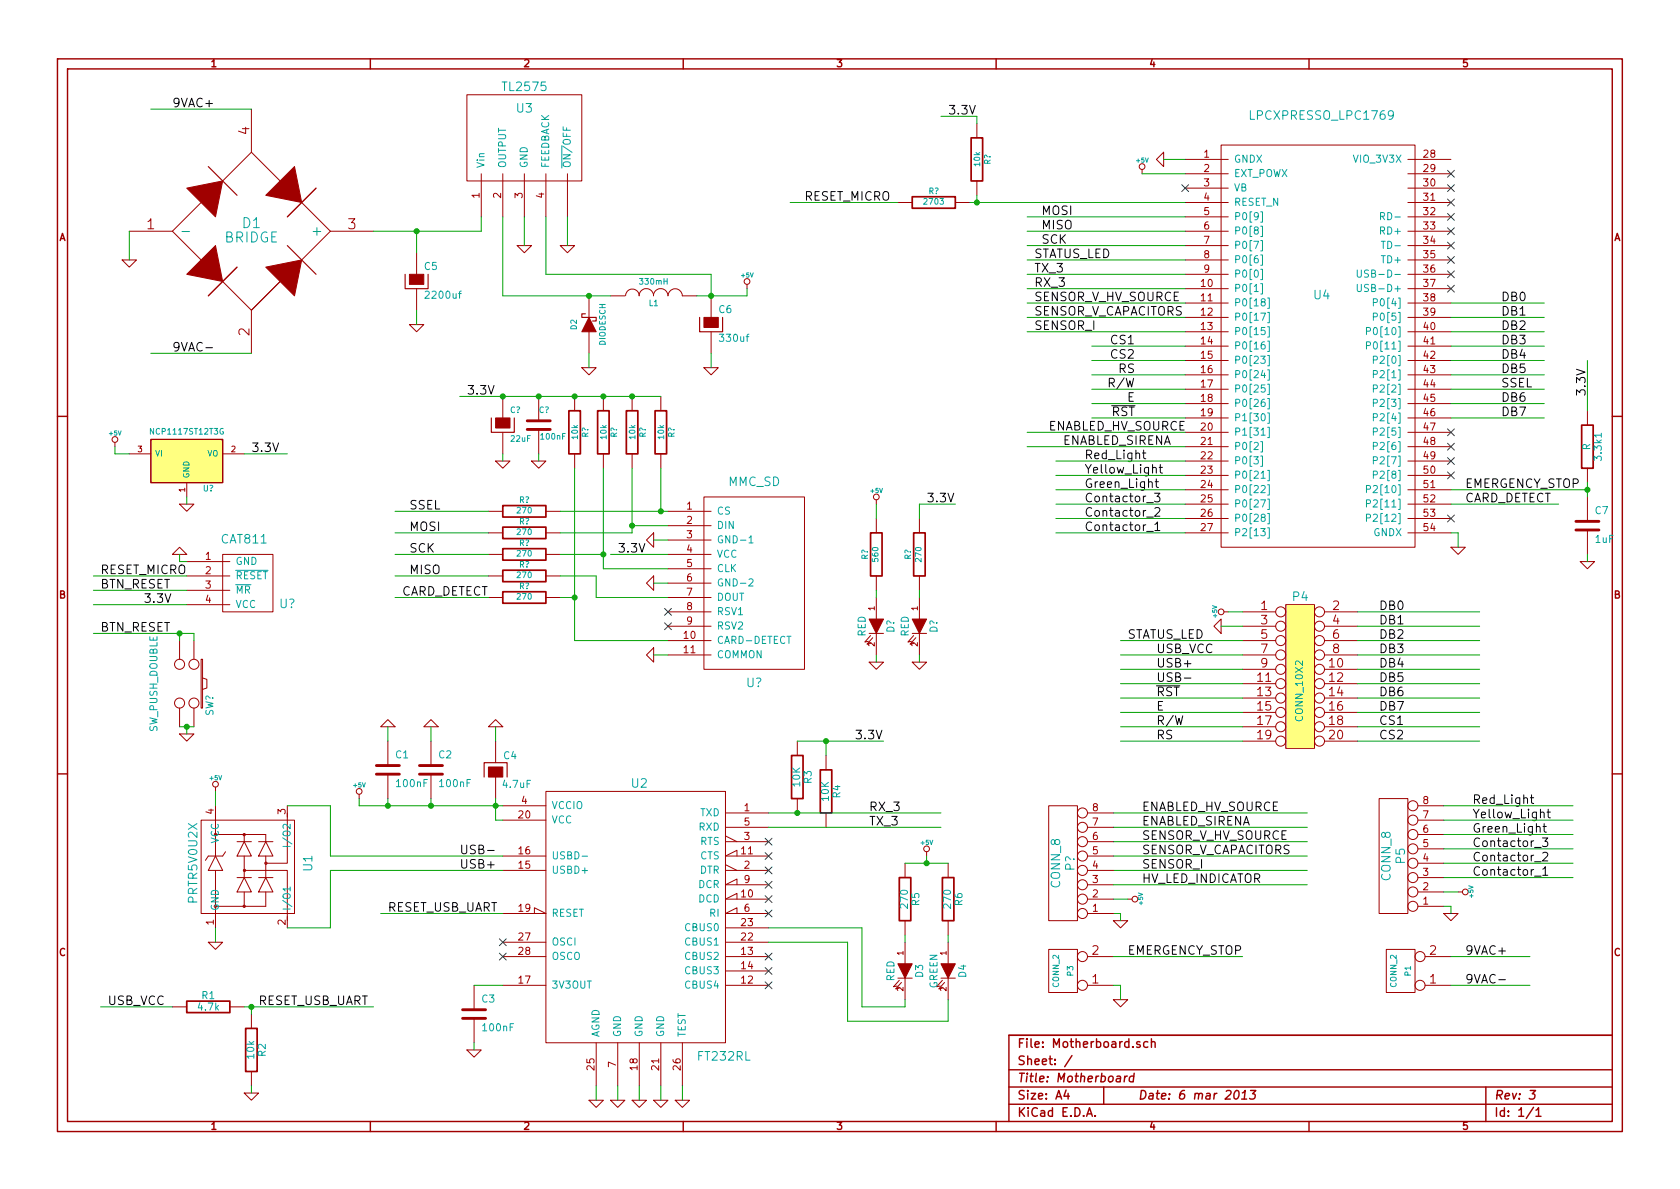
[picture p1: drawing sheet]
<svg xmlns="http://www.w3.org/2000/svg" width="297mm" height="210mm" viewBox="0 0 297 210" stroke-linecap="round" stroke-linejoin="round" font-family="sans-serif">
<g fill="none" stroke="#a00000" stroke-width=".25">
<path d="M10.2 10.4h276.6v189.7h-276.6zM11.9 12.2h273.2v186.1h-273.2zM65.5 10.4v1.8M120.8 10.4v1.8M176.1 10.4v1.8M231.4 10.4v1.8M10.2 73.6h1.7M26.7 77.7h12.7v7.6h-12.7zM285.1 73.6h1.7M10.2 136.8h1.7M285.1 136.8h1.7M65.5 198.3v1.8"/>
<path d="M120.8 198.3v1.8M176.1 198.3v1.8M178.4 189.2h106.7M178.4 195.3h106.7M178.4 192.2h106.7M188.5 192.8l-.4 1h1M188.8 193.3v1.1M189.5 186.7l-1.3 1.9M192.1 197.4l.5-1.5 .5 1.5M192.3 197h.7M193.6 197.3v.1M195.1 192.2v3.1"/>
<path d="M197.5 190.4h.6l-.1 .9M198.1 190.7a.69 .69 0 0 0-.7 .3v.2l.1 .1 .5-.1M198.9 190.3l-.1 1M199.3 190.3l-.3 .1-.2 .2M200.5 190.4l-.2-.1a.52 .52 0 0 0-.6 .3v.6l.2 .1 .5-.1M200.5 189.8l-.1 1.5M201.5 184.3l-.3-.1-.2 .2v.2l.5 .2v.3h-.5M202.9 184.3a.48 .48 0 0 0-.6 0v.8l.2 .1 .4-.1M203.6 184.3h.1a.36 .36 0 0 1 .5 .1v.8M203.6 183.7v1.5M218.4 193l.4-.2a.88 .88 0 0 1-.3 1.6l-.3-.3a1.19 1.19 0 0 1 .2-1.1zM219.5 194.4h.9"/>
<path d="M219.7 193.3l.5-.5-.2 1.6M221.1 192.8h.9l-.5 .6 .3 .1 .1 .2v.4l-.3 .3-.7-.2M231.4 198.3v1.8M262.7 192.2v6.1M270.6 192.8h.9l-.6 .6 .4 .1 .1 .2-.1 .4-.3 .3-.6-.2M271.1 195.8l-1.3 2M271.6 196.3l.4-.4v1.5M271.6 197.4h.9M285.1 183.1h-106.7v15.2"/>
</g>
<g fill="none" stroke="#a00000" stroke-width=".18">
<path d="M44.4 19.3v7.6M82.5 16.8h20.4v15.2h-20.4zM35.6 35.8l-5.1 5.1M44.4 26.9l-5 5.1M44.4 26.9l5.1 5.1M53.3 35.8l5.1 5.1M55.9 33.3l-5.1 5M85.1 30.7v7.6M88.9 30.7v7.6M92.7 30.7v7.6M96.5 30.7v7.6M100.3 30.7v7.6"/>
<path d="M158.7 35.8h2.6M168.9 35.8h2.5M172.7 21.8v2.6M172.7 32v2.5M201.9 30v.7M204.5 28.2l1.2-1.3v2.6zM209.5 28.2h7.7M209.5 30.7h7.7M209.5 33.3h7.7M209.5 35.8h7.7M209.5 38.3h7.7M215.9 25.6h34.3v71.2h-34.3z"/>
<path d="M248.9 28.2h7.6M248.9 30.7h7.6M248.9 33.3h7.6M248.9 35.8h7.6M248.9 38.3h7.6M21.6 46h2.5l-1.2 1.2zM22.9 40.9h7.6M30.5 40.9l5.1 5.1M39.4 49.8l5 5.1M41.9 47.2l-5.1 5.1M44.4 54.9v7.6M49.5 49.8l-5.1 5.1"/>
<path d="M58.4 40.9h7.6M58.4 40.9l-5.1 5.1M72.4 57.4h2.5l-1.2 1.3zM73.7 44.7v3.8M73.7 51v3.9M91.4 43.4h2.6l-1.3 1.3zM99.1 43.4h2.5l-1.3 1.3zM104.1 52.3v3.8M104.1 58.7v3.8M107.9 52.3h2.6M110.6 52.3a1.19 1.19 0 0 1 1.2-1.2 1.19 1.19 0 0 1 1.2 1.2M113 52.3a1.27 1.27 0 0 1 1.3-1.3 1.27 1.27 0 0 1 1.2 1.3"/>
<path d="M115.5 52.3a1.27 1.27 0 0 1 1.3-1.3 1.27 1.27 0 0 1 1.3 1.3M118.1 52.3a1.24 1.24 0 0 1 1.3-1.2 1.24 1.24 0 0 1 1.2 1.2M120.6 52.3h2.6M125.7 52.3v3.8M125.7 58.7v3.8M132.1 50.3v.7M209.5 40.9h7.7M209.5 43.4h7.7M209.5 46h7.7M209.5 48.5h7.7M209.5 51h7.7M209.5 58.7h7.7"/>
<path d="M209.5 53.6h7.7M209.5 56.1h7.7M248.9 40.9h7.6M248.9 43.4h7.6M248.9 46h7.6M248.9 48.5h7.6M248.9 51h7.6M248.9 58.7h7.6M248.9 53.6h7.6M248.9 56.1h7.6M20.3 78.2v.8M88.9 70.1v3.8"/>
<path d="M88.9 76.4v3.9M95.2 70.1v4.3M95.2 75.9v4.4M101.6 70.1v2.5M102.9 65h2.5l-1.3 1.3zM106.7 70.1v2.5M111.8 70.1v2.5M116.8 70.1v2.5M124.5 65h2.5l-1.3 1.3zM209.5 76.4h7.7M209.5 79h7.7M209.5 61.2h7.7"/>
<path d="M209.5 63.7h7.7M209.5 66.3h7.7M209.5 68.8h7.7M209.5 71.4h7.7M209.5 73.9h7.7M248.9 76.4h7.6M248.9 79h7.6M248.9 61.2h7.6M248.9 63.7h7.6M248.9 66.3h7.6M248.9 68.8h7.6M248.9 71.4h7.6"/>
<path d="M248.9 73.9h7.6M280.7 72.6v2.6M22.9 80.3h3.8M30.5 98l1.2-1.2 1.3 1.2zM31.7 89.1h2.6l-1.3 1.3zM33 85.3v2.6M33 99.3h7.6M39.4 98h8.9v10.2h-8.9zM39.4 80.3h3.8M86.4 94.2h2.5M86.4 90.4h2.5M86.4 98h2.5"/>
<path d="M87.6 81.5h2.6l-1.3 1.3zM94 81.5h2.5l-1.3 1.3zM96.5 94.2h2.6M96.5 90.4h2.6M96.5 98h2.6M101.6 80.3v2.5M106.7 80.3v2.5M111.8 80.3v2.5M114.3 95.5l1.3-1.3v2.6zM116.8 80.3v2.5M118.1 90.4h7.6M118.1 98h7.6"/>
<path d="M118.1 93h7.6M118.1 95.5h7.6M124.5 87.9h17.7v30.5h-17.7zM154.9 88.4v.7M154.9 91.7v2.5M162.6 91.7v2.5M209.5 84.1h7.7M209.5 86.6h7.7M209.5 81.5h7.7M209.5 89.1h7.7M209.5 91.7h7.7M209.5 94.2h7.7"/>
<path d="M248.9 84.1h7.6M248.9 86.6h7.6M248.9 81.5h7.6M248.9 89.1h7.6M248.9 91.7h7.6M248.9 94.2h7.6M256.5 96.8h2.6l-1.3 1.2zM279.4 99.3h2.5l-1.2 1.3zM280.7 82.8v2.5M280.7 87.9v4.3M280.7 93.7v4.3M31.7 113.3v3.3"/>
<path d="M33 101.8h7.6M33 104.4h7.6M33 106.9h7.6M34.3 113.3v3.3M35.6 116.6h.2v8.6h-.2zM35.8 119.9l.8 .2v1.6l-.8 .2M86.4 101.8h2.5M86.4 105.7h2.5M96.5 101.8h2.6M96.5 105.7h2.6M114.3 103.1l1.3-1.3v2.6zM114.3 115.8l1.3-1.3v2.6z"/>
<path d="M118.1 108.2h7.6M118.1 110.7h7.6M118.1 113.3h7.6M118.1 115.8h7.6M118.1 105.7h7.6M118.1 100.6h7.6M118.1 103.1h7.6M153.7 117.1h2.5l-1.3 1.3zM153.7 112h2.5M153.9 112.4l-1 1.1 .6-.1M154.3 112.8l-1 1.1 .6-.1M154.9 101.8v2.6"/>
<path d="M154.9 105.7v3.8M154.9 112v3.8M161.3 117.1h2.5l-1.2 1.3zM161.3 112h2.5M161.5 112.4l-1 1.1 .7-.1M161.9 112.8l-1 1.1 .6-.1M162.6 101.8v2.6M162.6 105.7v3.8M162.6 112v3.8M214.6 110.7l1.3-1.2v2.5zM216.4 108.2h.8M219.7 108.2h5.9"/>
<path d="M219.7 110.7h5.9M219.7 113.3h5.9M219.7 115.8h5.9M219.7 118.4h5.9M227.3 106.9h5.1v25.4h-5.1zM234.2 108.2h5.8M234.2 110.7h5.8M234.2 113.3h5.8M234.2 115.8h5.8M234.2 118.4h5.8M31.7 129.8h2.6l-1.3 1.3zM31.7 125.2v3.3"/>
<path d="M34.3 125.2v3.3M38.1 139.2v.7M67.3 128.5l1.3-1.3 1.2 1.3zM68.6 131.1v4.3M68.6 136.9v4.3M74.9 128.5l1.3-1.3 1.3 1.3zM76.2 131.1v4.3M76.2 136.9v4.3M86.4 128.5l1.2-1.3 1.3 1.3zM87.6 131.1v3.8M87.6 137.4v3.8M96.5 139.9h31.8v44.5h-31.8z"/>
<path d="M141 131.1v2.5M146 133.6v2.5M219.7 131.1h5.9M219.7 120.9h5.9M219.7 123.4h5.9M219.7 126h5.9M219.7 128.5h5.9M234.2 131.1h5.8M234.2 120.9h5.8M234.2 123.4h5.8M234.2 126h5.8M234.2 128.5h5.8"/>
<path d="M35.6 145h16.5v16.5h-16.5zM38.1 153.9v6.4h8.9v-2.6M38.1 151.4l1.3 2.5h-2.6zM38.1 143.8v3.8M39.9 150.6l-.5 .8h-2.6l-.5 .7M41.9 148.8h2.5M41.9 155.2h2.5M43.2 153.9h7.6v8.9M43.2 155.2l1.2 2.5h-2.5zM43.2 148.8l1.2 2.6h-2.5zM43.2 147.6v1.2M43.2 151.4v3.8"/>
<path d="M43.2 157.7v2.6M45.7 148.8h2.6M45.7 155.2h2.6M47 148.8v-1.2h-8.9v3.8M47 155.2l1.3 2.5h-2.6zM47 148.8l1.3 2.6h-2.6zM47 151.4v3.8M50.8 143.8v8.8h-3.8M63.5 140.5v.7M88.9 153.9h7.6M88.9 142.5h7.6M88.9 145h7.6"/>
<path d="M88.9 151.4h7.6M128.3 143.8h7.6M128.3 153.9h7.6M128.3 152.9l2 1M128.3 148.8h7.6M128.3 147.8l2 1M128.3 146.3h7.6M130.3 156.5v-1.1l-2 1.1h7.6M130.3 159v-1l-2 1h7.6M130.3 151.4v-1l-2 1h7.6M141 141.2v2.6M146 143.8v2.5"/>
<path d="M160 152.6v2.6M163.8 150.6v.8M167.6 152.6v2.6M185.4 142.5h5.1v20.3h-5.1zM192.3 143.8h4.5M192.3 153.9h4.5M192.3 148.8h4.5M192.3 146.3h4.5M192.3 156.5h4.5M192.3 159h4.5M192.3 151.4h4.5M199.4 159h.8"/>
<path d="M243.8 141.2h5.1v20.3h-5.1zM250.7 142.5h4.6M250.7 145h4.6M250.7 155.2h4.6M250.7 157.7h4.6M250.7 152.6h4.6M250.7 150.1h4.6M250.7 147.6h4.6M257.8 157.7h.8M30.5 178h2.5M36.8 166.6h2.6l-1.3 1.3zM38.1 160.3v3.8"/>
<path d="M40.6 178h2.6M44.4 179.3v2.6M83.8 174.2v4.4M88.9 161.5h7.6l-2-1v1M88.9 174.2h7.6M88.9 169.2h7.6M88.9 166.6h7.6M128.3 174.2h7.6M128.3 169.2h7.6M128.3 166.6h7.6M128.3 164.1h7.6M128.3 171.7h7.6"/>
<path d="M130.3 161.5v-1l-2 1h7.6M158.7 173h2.6M159 173.3l-1 1.2 .6-.1M159.4 173.7l-1 1.2 .6-.2M160 162.8v2.5M160 166.6v3.8M160 173v3.8M166.4 173h2.5M166.6 173.3l-1 1.2 .6-.1M167 173.7l-1 1.2 .6-.2M167.6 162.8v2.5M167.6 166.6v3.8"/>
<path d="M167.6 173v3.8M185.4 167.9h5.1v7.6h-5.1zM192.3 174.2h4.5M192.3 169.2h4.5M192.3 161.5h4.5M196.8 162.8h2.6l-1.3 1.3zM196.8 176.8h2.6l-1.3 1.2zM245.1 167.9h5.1v7.6h-5.1zM250.7 160.3h4.6M252 174.2h4.5M252 169.2h4.5M255.3 161.5h2.5l-1.3 1.3z"/>
<path d="M43.2 193.3h2.5l-1.3 1.3zM44.4 189.5v2.5M82.5 185.7h2.6l-1.3 1.2zM83.8 180.1v4.3M104.1 194.6h2.6l-1.3 1.2zM105.4 184.4v7.6M107.9 194.6h2.6l-1.3 1.2zM109.2 184.4v7.6M111.8 194.6h2.5l-1.3 1.2zM113 184.4v7.6M115.6 194.6h2.5l-1.3 1.2zM116.8 184.4v7.6"/>
<path d="M119.4 194.6h2.5l-1.3 1.2zM120.6 184.4v7.6"/>
<circle cx="201.9" cy="29.5" r=".51"/>
<circle cx="132.1" cy="49.8" r=".51"/>
<circle cx="20.3" cy="77.7" r=".51"/>
<circle cx="154.9" cy="87.9" r=".51"/>
<circle cx="31.7" cy="117.5" r=".89"/>
<circle cx="34.3" cy="117.5" r=".89"/>
<circle cx="215.9" cy="108.2" r=".51"/>
<circle cx="226.4" cy="118.4" r=".89"/>
<circle cx="226.4" cy="113.3" r=".89"/>
<circle cx="226.4" cy="115.8" r=".89"/>
<circle cx="226.4" cy="108.2" r=".89"/>
<circle cx="226.4" cy="110.7" r=".89"/>
<circle cx="233.3" cy="113.3" r=".89"/>
<circle cx="233.3" cy="115.8" r=".89"/>
<circle cx="233.3" cy="108.2" r=".89"/>
<circle cx="233.3" cy="110.7" r=".89"/>
<circle cx="233.3" cy="118.4" r=".89"/>
<circle cx="31.7" cy="124.3" r=".89"/>
<circle cx="34.3" cy="124.3" r=".89"/>
<circle cx="38.1" cy="138.7" r=".51"/>
<circle cx="63.5" cy="139.9" r=".51"/>
<circle cx="226.4" cy="128.5" r=".89"/>
<circle cx="226.4" cy="131.1" r=".89"/>
<circle cx="226.4" cy="123.4" r=".89"/>
<circle cx="226.4" cy="120.9" r=".89"/>
<circle cx="226.4" cy="126" r=".89"/>
<circle cx="233.3" cy="128.5" r=".89"/>
<circle cx="233.3" cy="131.1" r=".89"/>
<circle cx="233.3" cy="126" r=".89"/>
<circle cx="233.3" cy="123.4" r=".89"/>
<circle cx="233.3" cy="120.9" r=".89"/>
<circle cx="43.2" cy="147.6" r=".2"/>
<circle cx="43.2" cy="153.9" r=".2"/>
<circle cx="47" cy="152.6" r=".2"/>
<circle cx="163.8" cy="150.1" r=".51"/>
<circle cx="191.4" cy="153.9" r=".89"/>
<circle cx="191.4" cy="156.5" r=".89"/>
<circle cx="191.4" cy="159" r=".89"/>
<circle cx="191.4" cy="151.4" r=".89"/>
<circle cx="191.4" cy="146.3" r=".89"/>
<circle cx="191.4" cy="148.8" r=".89"/>
<circle cx="191.4" cy="143.8" r=".89"/>
<circle cx="200.7" cy="159" r=".51"/>
<circle cx="249.8" cy="157.7" r=".89"/>
<circle cx="249.8" cy="155.2" r=".89"/>
<circle cx="249.8" cy="152.6" r=".89"/>
<circle cx="249.8" cy="147.6" r=".89"/>
<circle cx="249.8" cy="150.1" r=".89"/>
<circle cx="249.8" cy="145" r=".89"/>
<circle cx="249.8" cy="142.5" r=".89"/>
<circle cx="259.1" cy="157.7" r=".51"/>
<circle cx="43.2" cy="160.3" r=".2"/>
<circle cx="191.4" cy="174.2" r=".89"/>
<circle cx="191.4" cy="169.2" r=".89"/>
<circle cx="191.4" cy="161.5" r=".89"/>
<circle cx="249.8" cy="160.3" r=".89"/>
<circle cx="251.1" cy="169.2" r=".89"/>
<circle cx="251.1" cy="174.2" r=".89"/>
</g>
<g fill="none" stroke="#00a0a0" stroke-width=".18">
<path d="M99.3 25.7v4M99.6 22.4v.6h1.2M222.9 37.5h.3v1.8h-.3M222.9 40h.3v1.8h-.3M244.1 38.2h.6l.1-.5-.2-.1h-.5v1.3M32.2 40.9h1.3M81.1 51.9h.5M81.6 51.5l-.3 .2v1.1M222.9 42.5h.3v1.9h-.3M222.9 45.1h.3v1.8h-.3M222.9 47.6h.3v1.8h-.3M222.9 50.2h.3v1.8h-.3"/>
<path d="M224.1 52.7h.3v1.8h-.3M224.1 55.2h.3v1.9h-.3M224.1 57.8h.3v1.8h-.3M240 47.7v1.1l.2 .2h.4l.1-.2v-1.1M240 50.3v1l.2 .3 .4-.1 .1-.2v-1M241.6 58.6l.6-.1 .1-.5-.2-.1h-.5v1.3M242.8 53.5l.6-.1 .1-.4-.2-.2h-.5v1.3M242.8 56h.6l.1-.5-.2-.1h-.5v1.2M244.2 42.7h.7M222.9 78.1h.3v1.8h-.3M224.1 75.6h.3v1.8h-.3M224.1 60.3h.3v1.8h-.3"/>
<path d="M224.1 62.9h.3v1.8h-.3M224.1 65.4h.3v1.8h-.3M224.1 67.9h.3v1.9h-.3M224.1 70.5h.3v1.8h-.3M224.1 73h.3v1.8h-.3M241.6 61.1h.6l.1-.5-.2-.2h-.5v1.3M242.8 63.6h.6l.1-.5-.2-.1h-.5v1.3M242.8 66.2l.6-.1 .1-.4-.2-.2h-.5v1.3M242.8 68.7h.6l.1-.5-.2-.1h-.5v1.2M242.8 71.3l.6-.1 .1-.5-.2-.1h-.5v1.3M242.8 73.8h.6l.1-.5-.2-.2h-.5v1.3M242.8 76.3h.6l.1-.5-.2-.1h-.5v1.3"/>
<path d="M242.8 78.9l.6-.1 .1-.4-.2-.2h-.5v1.3M283.1 76.6v.7M132.4 95.1l.4-.4v1.3M132.4 96h.7M222.9 80.6h.3v1.9h-.3M224.1 83.2h.3v1.8h-.3M224.1 85.7h.3v1.8h-.3M224.1 88.3h.3v1.8h-.3M224.1 90.8h.3v1.8h-.3M224.1 93.3h.3v1.9h-.3M241.6 86.5h.6l.1-.5-.2-.2h-.5v1.3M241.6 89h.6l.1-.5-.2-.1h-.5v1.3"/>
<path d="M241.6 91.6l.6-.1 .1-.4-.2-.2h-.5v1.3M242.8 84l.6-.1 .1-.5-.2-.1h-.5v1.3M242.8 81.4h.6l.1-.5-.2-.1h-.5v1.2M41.7 100.9h5.7M132.4 102.5l.5-.1 .2 .3-.7 .9h.7M50 149.7h1.3M51.3 157.2h-1.3l.4 .4M51.3 156.8v.8M102.9 151.4h1"/>
</g>
<path d="M36.8 29.5l5.1 5M55.9 33.3l-5.1 5M41.9 47.2l-5.1 5.1M50.8 43.4l5.1 5.1M71.6 48.5v2.5h4.1v-2.5M103.5 55.5h-.6v.6h2.5v.7h-.6M123.7 56.1v2.6h4.1v-2.6M86.9 73.9v2.5h4v-2.5M85.6 137.4v-2.5h4.1v2.5" fill="none" stroke="#a00000" stroke-width=".2"/>
<g fill="#a00000" stroke="#a00000" stroke-width=".18">
<path d="M33 33.3l6.4-1.3-1.3 6.3z"/>
<path d="M33 48.5l5.1-5.1 1.3 6.4z"/>
<path d="M47 47.2l6.3-1.2-1.2 6.3z"/>
<path d="M52.1 29.5l1.2 6.3-6.3-1.3z"/>
<path d="M72.4 48.5h2.5v1.8h-2.5z"/>
<path d="M104.1 56.1l1.3 2.6h-2.5z"/>
<path d="M124.5 56.1h2.5v1.8h-2.5z"/>
<path d="M86.4 135.6h2.5v1.8h-2.5z"/>
<path d="M158.7 170.4h2.6l-1.3 2.6z"/>
<path d="M166.4 170.4h2.5l-1.3 2.6z"/>
<path d="M87.6 73.9h2.6v1.8h-2.6z"/>
<path d="M153.7 109.5h2.5l-1.3 2.5z"/>
<path d="M161.3 109.5h2.5l-1.2 2.5z"/>
</g>
<g fill="none" stroke="#0000c0" stroke-width=".18">
<path d="M208.9 32.7l1.3 1.2M210.2 32.7l-1.3 1.2M255.9 37.7l1.2 1.3M255.9 30.1l1.2 1.2M255.9 32.7l1.2 1.2M255.9 35.2l1.2 1.2M257.1 37.7l-1.2 1.3M257.1 30.1l-1.2 1.2M257.1 32.7l-1.2 1.2M257.1 35.2l-1.2 1.2M255.9 40.3l1.2 1.2M255.9 42.8l1.2 1.2"/>
<path d="M255.9 45.4l1.2 1.2M255.9 47.9l1.2 1.2M255.9 50.4l1.2 1.3M257.1 40.3l-1.2 1.2M257.1 42.8l-1.2 1.2M257.1 45.4l-1.2 1.2M257.1 47.9l-1.2 1.2M257.1 50.4l-1.2 1.3M255.9 75.8l1.2 1.3M255.9 78.4l1.2 1.2M257.1 75.8l-1.2 1.3M257.1 78.4l-1.2 1.2"/>
<path d="M255.9 91.1l1.2 1.2M255.9 80.9l1.2 1.2M255.9 83.5l1.2 1.2M257.1 91.1l-1.2 1.2M257.1 80.9l-1.2 1.2M257.1 83.5l-1.2 1.2M117.5 107.6l1.2 1.2M117.5 110.1l1.2 1.2M118.7 107.6l-1.2 1.2M118.7 110.1l-1.2 1.2M135.3 148.2l1.2 1.2M135.3 150.8l1.2 1.2"/>
<path d="M135.3 153.3l1.2 1.2M135.3 155.8l1.2 1.3M135.3 158.4l1.2 1.2M136.5 155.8l-1.2 1.3M136.5 148.2l-1.2 1.2M136.5 150.8l-1.2 1.2M136.5 153.3l-1.2 1.2M136.5 158.4l-1.2 1.2M88.3 166l1.2 1.2M88.3 168.5l1.2 1.3M89.5 166l-1.2 1.2M89.5 168.5l-1.2 1.3"/>
<path d="M135.3 173.6l1.2 1.2M135.3 171.1l1.2 1.2M135.3 168.5l1.2 1.3M135.3 160.9l1.2 1.2M136.5 173.6l-1.2 1.2M136.5 171.1l-1.2 1.2M136.5 168.5l-1.2 1.3M136.5 160.9l-1.2 1.2"/>
</g>
<g fill="none" stroke="#a00000" stroke-width=".3">
<path d="M161.3 34.8h7.6v2h-7.6zM171.7 24.4h2v7.6h-2zM100.6 72.6h2v7.7h-2zM105.7 72.6h2v7.7h-2zM110.7 72.6h2.1v7.7h-2.1zM115.8 72.6h2.1v7.7h-2.1zM279.7 75.2h2v7.6h-2zM88.9 89.4h7.6v2h-7.6zM88.9 93.2h7.6v2h-7.6zM88.9 97h7.6v2.1h-7.6zM153.9 94.2h2.1v7.6h-2.1zM161.5 94.2h2.1v7.6h-2.1z"/>
<path d="M88.9 100.8h7.6v2.1h-7.6zM88.9 104.6h7.6v2.1h-7.6zM140 133.6h2v7.6h-2zM145 136.1h2.1v7.7h-2.1zM159 155.2h2v7.6h-2zM166.6 155.2h2.1v7.6h-2.1zM33 177h7.6v2.1h-7.6zM43.4 181.9h2.1v7.6h-2.1z"/>
</g>
<g fill="none" stroke="#000" stroke-width=".18">
<path d="M36.4 61.5h1.2M196.5 71.7h4.2M202.2 79.6v1.3l.4 .2M202 80.1h.6M202.7 94h1.2M204.1 87.2h1l-.5 .6 .4 .2v.6l-.2 .1-.7-.1M204.2 92.7l.4-.4v1.5M204.2 89.9l.2-.1h.4l.2 .1 .1 .3-.1 .2-.9 .9h1M204.2 93.8h.9M204.2 85.2h.6M204.4 84.7v1.3l.4 .2M205 82.6h.5"/>
<path d="M205.2 82.1v1.4l.3 .2M209.4 119.9h1.2M204.5 121.3h4.1M86.2 150.4h1.2M270.6 141.1h.6M270.8 140.6v1.3l.4 .2M271.3 154.9h1.2M272.7 148.2h1l-.5 .6 .4 .1v.7l-.2 .1-.7-.1M272.8 153.7l.4-.4v1.5M272.8 150.9l.2-.2h.4l.2 .2 .1 .2-.1 .3-.9 .8h1M272.8 154.8h.9M272.8 146.1h.6"/>
<path d="M273 145.6v1.4l.4 .2M273.5 143.6h.6M273.7 143.1v1.3l.4 .2M265 173.2h1.2"/>
</g>
<path d="M93.2 75.9h4.1M93.2 74.4h4.1M278.6 93.7h4.1M278.6 92.2h4.1M66.5 136.9h4.1M66.5 135.4h4.1M74.2 136.9h4M74.2 135.4h4M81.8 178.6h4.1M81.8 180.1h4.1" fill="none" stroke="#a00000" stroke-width=".51"/>
<g fill="#ffff80" stroke="#ffff80" stroke-width=".25">
<path d="M227.3 106.9h5.1v25.4h-5.1z"/>
<path d="M26.7 77.7h12.7v7.6h-12.7z"/>
</g>
<g fill="none" stroke="#00a000" stroke-width=".18">
<path d="M26.7 19.3h17.7M85.1 38.3v2.6h-19.1M88.9 38.3v14h19M92.7 38.3v5.1M96.5 38.3v10.2h29.2v3.8M100.3 38.3v5.1M139.7 35.8h19M166.4 20.6h6.3v1.2M171.4 35.8h38.1M172.7 34.5v1.3M181.6 38.3h27.9M201.9 30.7h7.6"/>
<path d="M205.7 28.2h3.8M22.9 40.9v5.1M73.7 40.9v3.8M73.7 54.9v2.5M132.1 51v1.3h-8.9M181.6 40.9h27.9M181.6 48.5h27.9M181.6 51h27.9M181.6 53.6h27.9M181.6 56.1h27.9M181.6 58.7h27.9M181.6 43.4h27.9"/>
<path d="M181.6 46h27.9M256.5 53.6h16.5M256.5 56.1h16.5M256.5 58.7h16.5M20.3 79v1.3h2.6M26.7 62.5h17.7M81.3 70.1h35.5M104.1 62.5v2.5M125.7 62.5v2.5M181.6 79h27.9M181.6 76.4h27.9M193 61.2h16.5"/>
<path d="M193 63.7h16.5M193 66.3h16.5M193 71.4h16.5M193 73.9h16.5M193 68.8h16.5M256.5 61.2h16.5M256.5 63.7h16.5M256.5 66.3h16.5M256.5 71.4h16.5M256.5 73.9h16.5M256.5 68.8h16.5M280.7 63.7v8.9"/>
<path d="M31.7 98v1.3M33 87.9v1.2M43.2 80.3h7.6M69.8 94.2h16.6M69.8 90.4h16.6M69.8 98h16.6M88.9 80.3v1.2M95.2 80.3v1.2M99.1 90.4h19M99.1 98h7.6M101.6 82.8v30.5h16.5M106.7 82.8v17.8h11.4"/>
<path d="M107.9 98h10.2M111.8 82.8v11.4h-12.7M111.8 93h6.3M115.6 95.5h2.5M116.8 82.8v7.6M154.9 89.1v2.6M168.9 89.1h-6.3v2.6M186.7 94.2h22.8M186.7 81.5h22.8M186.7 84.1h22.8M186.7 86.6h22.8M186.7 89.1h22.8"/>
<path d="M186.7 91.7h22.8M256.5 94.2h1.3v2.6M256.5 86.6h24.2M256.5 89.1h19.1M280.7 85.3v2.6M280.7 98v1.3M16.5 101.8h16.5M16.5 104.4h16.5M16.5 106.9h16.5M16.5 112h17.8v1.3M31.7 112v1.3M69.8 105.7h16.6"/>
<path d="M69.8 101.8h16.6M99.1 101.8h6.3v3.9h12.7M99.1 105.7h2.5M115.6 115.8h2.5M115.6 103.1h2.5M154.9 104.4v1.3M154.9 115.8v1.3M162.6 104.4v1.3M162.6 115.8v1.3M198.1 115.8h21.6M198.1 118.4h21.6M198.1 113.3h21.6"/>
<path d="M215.9 110.7h3.8M217.2 108.2h2.5M240 115.8h21.6M240 118.4h21.6M240 108.2h21.6M240 110.7h21.6M240 113.3h21.6M31.7 128.5h2.6M33 128.5v1.3M38.1 139.9v2.6M68.6 128.5v2.6M76.2 128.5v2.6"/>
<path d="M87.6 128.5v2.6M141 131.1h15.2M146 131.1v2.5M198.1 131.1h21.6M198.1 120.9h21.6M198.1 123.4h21.6M198.1 126h21.6M198.1 128.5h21.6M240 131.1h21.6M240 120.9h21.6M240 123.4h21.6M240 126h21.6"/>
<path d="M240 128.5h21.6M50.8 142.5h7.6v8.9h30.5M63.5 141.2v1.3h25.4M68.6 141.2v1.3M76.2 141.2v1.3M87.6 141.2v3.8h1.3M88.9 153.9h-30.5v10.2h-7.6M135.9 143.8h30.5M135.9 146.3h30.5M160 152.6h7.6M163.8 151.4v1.2M196.8 143.8h34.3"/>
<path d="M196.8 146.3h34.3M196.8 151.4h34.3M196.8 153.9h34.3M196.8 159h2.6M196.8 148.8h34.3M196.8 156.5h34.3M255.3 142.5h22.8M255.3 152.6h22.8M255.3 145h22.8M255.3 147.6h22.8M255.3 150.1h22.8M255.3 155.2h22.8"/>
<path d="M255.3 157.7h2.5M17.8 178h12.7M38.1 164.1v2.5M43.2 178h22.8M44.4 178v1.3M67.3 161.5h21.6M83.8 174.2h5.1M135.9 166.6h14v14h17.7v-3.8M135.9 164.1h16.5v13.9h7.6v-1.2M160 165.3v1.3M167.6 165.3v1.3M196.8 161.5h1.3v1.3"/>
<path d="M196.8 174.2h1.3v2.6M196.8 169.2h22.9M255.3 160.3h1.2v1.2M256.5 174.2h14M256.5 169.2h14M44.4 192v1.3M83.8 184.4v1.3M105.4 192v2.6M109.2 192v2.6M113 192v2.6M116.8 192v2.6M120.6 192v2.6"/>
</g>
<g fill="#00a000" stroke="#00a000" stroke-width=".25">
<circle cx="104.1" cy="52.3" r=".41"/>
<circle cx="73.7" cy="40.9" r=".41"/>
<circle cx="125.7" cy="52.3" r=".41"/>
<circle cx="141" cy="143.8" r=".41"/>
<circle cx="146" cy="131.1" r=".41"/>
<circle cx="68.6" cy="142.5" r=".41"/>
<circle cx="76.2" cy="142.5" r=".41"/>
<circle cx="87.6" cy="142.5" r=".41"/>
<circle cx="163.8" cy="152.6" r=".41"/>
<circle cx="280.7" cy="86.6" r=".41"/>
<circle cx="101.6" cy="70.1" r=".41"/>
<circle cx="106.7" cy="70.1" r=".41"/>
<circle cx="111.8" cy="70.1" r=".41"/>
<circle cx="95.2" cy="70.1" r=".41"/>
<circle cx="88.9" cy="70.1" r=".41"/>
<circle cx="116.8" cy="90.4" r=".41"/>
<circle cx="111.8" cy="93" r=".41"/>
<circle cx="106.7" cy="98" r=".41"/>
<circle cx="101.6" cy="105.7" r=".41"/>
<circle cx="31.7" cy="112" r=".41"/>
<circle cx="33" cy="128.5" r=".41"/>
<circle cx="172.7" cy="35.8" r=".41"/>
<circle cx="44.4" cy="178" r=".41"/>
</g>
<g font-size="2.5" fill="#a00000">
<text x="44.2" y="23.8" transform="rotate(-90 44.2 23.8)">4</text>
<text x="26" y="40.6">1</text>
<text x="61.5" y="40.6">3</text>
<text x="44.2" y="59.4" transform="rotate(-90 44.2 59.4)">2</text>
</g>
<g font-size="2.5" fill="#00a0a0">
<text x="42.9" y="40.4">D1</text>
<text x="55.7" y="41.8">+</text>
<text x="39.6" y="43">BRIDGE</text>
</g>
<g font-size="2.1" fill="#00a0a0">
<text x="89.1" y="16.2">TL2575</text>
<text x="91.4" y="20">U3</text>
<text x="221.4" y="21.3">LPCXPRESSO_LPC1769</text>
<text x="232.3" y="53">U4</text>
<text x="128.8" y="86">MMC_SD</text>
<text x="39.2" y="96.2">CAT811</text>
<text x="49.4" y="107.6">U?</text>
<text x="228.6" y="106.3">P4</text>
<text x="132" y="121.6">U?</text>
<text x="111.7" y="139.4">U2</text>
<text x="55.3" y="154" transform="rotate(-90 55.3 154)">U1</text>
<text x="190.1" y="154" transform="rotate(-90 190.1 154)">P?</text>
<text x="245.9" y="155.7" transform="rotate(-90 245.9 155.7)">CONN_8</text>
<text x="248.5" y="152.7" transform="rotate(-90 248.5 152.7)">P5</text>
<text x="35" y="159.5" transform="rotate(-90 35 159.5)">PRTR5V0U2X</text>
<text x="187.5" y="156.9" transform="rotate(-90 187.5 156.9)">CONN_8</text>
<text x="123.5" y="187.6">FT232RL</text>
</g>
<g font-size="2.1">
<text x="30.5" y="19">9VAC+</text>
<text x="167.6" y="20.3">3.3V</text>
<text x="142.2" y="35.6">RESET_MICRO</text>
<text x="184.1" y="38.1">MOSI</text>
<text x="184.1" y="40.6">MISO</text>
<text x="182.9" y="45.7">STATUS_LED</text>
<text x="184.1" y="43.2">SCK</text>
<text x="182.9" y="50.8">RX_3</text>
<text x="182.9" y="48.3">TX_3</text>
<text x="182.9" y="53.3">SENSOR_V_HV_SOURCE</text>
<text x="265.4" y="53.3">DB0</text>
<text x="182.9" y="55.9">SENSOR_V_CAPACITORS</text>
<text x="182.9" y="58.4">SENSOR_I</text>
<text x="265.4" y="55.9">DB1</text>
<text x="265.4" y="58.4">DB2</text>
<text x="30.5" y="62.2">9VAC-</text>
<text x="196.2" y="61">CS1</text>
<text x="196.2" y="63.5">CS2</text>
<text x="265.4" y="61">DB3</text>
<text x="265.4" y="63.5">DB4</text>
<text x="82.5" y="69.8">3.3V</text>
<text x="195.8" y="68.6">R/W</text>
<text x="197.7" y="66">RS</text>
<text x="199.3" y="71.1">E</text>
<text x="265.4" y="66">DB5</text>
<text x="265.4" y="71.1">DB6</text>
<text x="265.4" y="68.6">SSEL</text>
<text x="280.4" y="70.1" transform="rotate(-90 280.4 70.1)">3.3V</text>
<text x="185.4" y="76.2">ENABLED_HV_SOURCE</text>
<text x="196.5" y="73.7">RST</text>
<text x="265.4" y="73.7">DB7</text>
<text x="44.4" y="80">3.3V</text>
<text x="188" y="78.7">ENABLED_SIRENA</text>
<text x="191.8" y="81.3">Red_Light</text>
<text x="191.8" y="83.8">Yellow_Light</text>
<text x="163.8" y="88.9">3.3V</text>
<text x="191.8" y="86.4">Green_Light</text>
<text x="191.8" y="88.9">Contactor_3</text>
<text x="259.1" y="86.4">EMERGENCY_STOP</text>
<text x="259.1" y="88.9">CARD_DETECT</text>
<text x="72.4" y="94">MOSI</text>
<text x="72.4" y="90.2">SSEL</text>
<text x="191.8" y="94">Contactor_1</text>
<text x="191.8" y="91.4">Contactor_2</text>
<text x="72.4" y="97.8">SCK</text>
<text x="72.4" y="101.6">MISO</text>
<text x="109.2" y="97.8">3.3V</text>
<text x="17.8" y="104.1">BTN_RESET</text>
<text x="25.4" y="106.7">3.3V</text>
<text x="71.1" y="105.4">CARD_DETECT</text>
<text x="243.8" y="107.9">DB0</text>
<text x="17.8" y="111.8">BTN_RESET</text>
<text x="199.4" y="113">STATUS_LED</text>
<text x="243.8" y="110.5">DB1</text>
<text x="243.8" y="113">DB2</text>
<text x="204.5" y="115.6">USB_VCC</text>
<text x="204.5" y="118.1">USB+</text>
<text x="243.8" y="115.6">DB3</text>
<text x="243.8" y="118.1">DB4</text>
<text x="204.5" y="120.6">USB-</text>
<text x="204.5" y="123.2">RST</text>
<text x="204.5" y="125.7">E</text>
<text x="243.8" y="120.6">DB5</text>
<text x="243.8" y="123.2">DB6</text>
<text x="243.8" y="125.7">DB7</text>
<text x="151.1" y="130.8">3.3V</text>
<text x="204.5" y="128.3">R/W</text>
<text x="204.5" y="130.8">RS</text>
<text x="243.8" y="128.3">CS1</text>
<text x="243.8" y="130.8">CS2</text>
<text x="153.7" y="143.5">RX_3</text>
<text x="201.9" y="143.5">ENABLED_HV_SOURCE</text>
<text x="260.3" y="142.2">Red_Light</text>
<text x="153.7" y="146">TX_3</text>
<text x="201.9" y="148.6">SENSOR_V_HV_SOURCE</text>
<text x="201.9" y="146">ENABLED_SIRENA</text>
<text x="260.3" y="144.8">Yellow_Light</text>
<text x="260.3" y="147.3">Green_Light</text>
<text x="260.3" y="149.9">Contactor_3</text>
<text x="81.3" y="151.1">USB-</text>
<text x="81.3" y="153.7">USB+</text>
<text x="201.9" y="151.1">SENSOR_V_CAPACITORS</text>
<text x="201.9" y="153.7">SENSOR_I</text>
<text x="260.3" y="154.9">Contactor_1</text>
<text x="260.3" y="152.4">Contactor_2</text>
<text x="68.6" y="161.3">RESET_USB_UART</text>
<text x="201.9" y="156.2">HV_LED_INDICATOR</text>
<text x="199.4" y="168.9">EMERGENCY_STOP</text>
<text x="259.1" y="168.9">9VAC+</text>
<text x="259.1" y="174">9VAC-</text>
<text x="19" y="177.8">USB_VCC</text>
<text x="45.7" y="177.8">RESET_USB_UART</text>
</g>
<text font-size="2.1" fill="#00a000" x="17.8" y="101.6">RESET_MICRO</text>
<g font-size="2.1" fill="#a00000">
<text x="222.9" y="107.9">1</text>
<text x="235.6" y="107.9">2</text>
<text x="222.9" y="110.5">3</text>
<text x="222.9" y="113">5</text>
<text x="235.6" y="110.5">4</text>
<text x="235.6" y="113">6</text>
<text x="222.9" y="115.6">7</text>
<text x="222.9" y="118.1">9</text>
<text x="235.1" y="118.1">10</text>
<text x="235.6" y="115.6">8</text>
<text x="222.4" y="120.6">11</text>
<text x="222.4" y="123.2">13</text>
<text x="222.4" y="125.7">15</text>
<text x="235.1" y="120.6">12</text>
<text x="235.1" y="123.2">14</text>
<text x="235.1" y="125.7">16</text>
<text x="222.4" y="128.3">17</text>
<text x="222.4" y="130.8">19</text>
<text x="235.1" y="130.8">20</text>
<text x="235.1" y="128.3">18</text>
<text x="193.1" y="174">1</text>
<text x="193.1" y="168.9">2</text>
<text x="252.8" y="174">1</text>
<text x="252.8" y="168.9">2</text>
<text x="179.9" y="185.4">File: Motherboard.sch</text>
<text x="179.9" y="191.5">Title: Motherboard</text>
<text x="179.9" y="188.4">Sheet: /</text>
<text x="179.9" y="197.6">KiCad E.D.A.</text>
<text x="179.9" y="194.5">Size: A4</text>
<text x="201.2" y="194.5">Date: 6 mar 2013</text>
<text x="264.2" y="194.5">Rev: 3</text>
<text x="264.2" y="197.6">Id: 1/1</text>
</g>
<g font-size="1.8" fill="#a00000">
<text x="37.3" y="11.9">1</text>
<text x="92.7" y="11.9">2</text>
<text x="148" y="11.9">3</text>
<text x="203.3" y="11.9">4</text>
<text x="258.6" y="11.9">5</text>
<text x="212.9" y="27.9">1</text>
<text x="251.8" y="27.9">28</text>
<text x="84.8" y="35" transform="rotate(-90 84.8 35)">1</text>
<text x="88.6" y="35" transform="rotate(-90 88.6 35)">2</text>
<text x="92.5" y="35" transform="rotate(-90 92.5 35)">3</text>
<text x="96.3" y="35" transform="rotate(-90 96.3 35)">4</text>
<text x="212.9" y="30.5">2</text>
<text x="212.9" y="33">3</text>
<text x="212.9" y="35.6">4</text>
<text x="251.8" y="33">30</text>
<text x="251.8" y="35.6">31</text>
<text x="251.8" y="30.5">29</text>
<text x="212.9" y="38.1">5</text>
<text x="212.9" y="40.6">6</text>
<text x="251.8" y="38.1">32</text>
<text x="251.8" y="40.6">33</text>
<text x="10.4" y="42.7">A</text>
<text x="212.9" y="43.2">7</text>
<text x="212.9" y="45.7">8</text>
<text x="251.8" y="43.2">34</text>
<text x="251.8" y="45.7">35</text>
<text x="285.3" y="42.7">A</text>
<text x="212.4" y="50.8">10</text>
<text x="212.4" y="53.3">11</text>
<text x="212.9" y="48.3">9</text>
<text x="251.8" y="48.3">36</text>
<text x="251.8" y="50.8">37</text>
<text x="251.8" y="53.3">38</text>
<text x="212.4" y="55.9">12</text>
<text x="212.4" y="58.4">13</text>
<text x="251.8" y="58.4">40</text>
<text x="251.8" y="55.9">39</text>
<text x="212.4" y="61">14</text>
<text x="212.4" y="63.5">15</text>
<text x="251.8" y="61">41</text>
<text x="251.8" y="63.5">42</text>
<text x="212.4" y="66">16</text>
<text x="212.4" y="68.6">17</text>
<text x="212.4" y="71.1">18</text>
<text x="251.8" y="66">43</text>
<text x="251.8" y="68.6">44</text>
<text x="251.8" y="71.1">45</text>
<text x="212.4" y="76.2">20</text>
<text x="212.4" y="73.7">19</text>
<text x="251.8" y="73.7">46</text>
<text x="251.8" y="76.2">47</text>
<text x="212.4" y="78.7">21</text>
<text x="212.4" y="81.3">22</text>
<text x="212.4" y="83.8">23</text>
<text x="251.8" y="83.8">50</text>
<text x="251.8" y="78.7">48</text>
<text x="251.8" y="81.3">49</text>
<text x="212.4" y="86.4">24</text>
<text x="212.4" y="88.9">25</text>
<text x="251.8" y="86.4">51</text>
<text x="251.8" y="88.9">52</text>
<text x="121.4" y="90.2">1</text>
<text x="121.4" y="92.7">2</text>
<text x="121.4" y="95.2">3</text>
<text x="212.4" y="91.4">26</text>
<text x="212.4" y="94">27</text>
<text x="251.8" y="91.4">53</text>
<text x="251.8" y="94">54</text>
<text x="36.3" y="99.1">1</text>
<text x="36.3" y="101.6">2</text>
<text x="121.4" y="97.8">4</text>
<text x="121.4" y="100.3">5</text>
<text x="10.4" y="105.9">B</text>
<text x="36.3" y="104.1">3</text>
<text x="36.3" y="106.7">4</text>
<text x="121.4" y="102.9">6</text>
<text x="121.4" y="105.4">7</text>
<text x="121.4" y="107.9">8</text>
<text x="285.3" y="105.9">B</text>
<text x="121" y="113">10</text>
<text x="121.4" y="110.5">9</text>
<text x="121" y="115.6">11</text>
<text x="37.8" y="144" transform="rotate(-90 37.8 144)">4</text>
<text x="50.5" y="144" transform="rotate(-90 50.5 144)">3</text>
<text x="92.2" y="142.2">4</text>
<text x="131.6" y="143.5">1</text>
<text x="193.2" y="143.5">8</text>
<text x="251.6" y="142.2">8</text>
<text x="91.7" y="144.8">20</text>
<text x="131.6" y="148.6">3</text>
<text x="131.6" y="146">5</text>
<text x="193.2" y="148.6">6</text>
<text x="193.2" y="146">7</text>
<text x="251.6" y="149.9">5</text>
<text x="251.6" y="147.3">6</text>
<text x="251.6" y="144.8">7</text>
<text x="91.7" y="153.7">15</text>
<text x="91.7" y="151.1">16</text>
<text x="131.1" y="151.1">11</text>
<text x="131.6" y="153.7">2</text>
<text x="193.2" y="153.7">4</text>
<text x="193.2" y="151.1">5</text>
<text x="251.6" y="154.9">3</text>
<text x="251.6" y="152.4">4</text>
<text x="91.7" y="161.3">19</text>
<text x="131.1" y="158.7">10</text>
<text x="131.6" y="161.3">6</text>
<text x="131.6" y="156.2">9</text>
<text x="193.2" y="161.3">1</text>
<text x="193.2" y="158.7">2</text>
<text x="193.2" y="156.2">3</text>
<text x="251.6" y="160">1</text>
<text x="251.6" y="157.5">2</text>
<text x="37.8" y="163.5" transform="rotate(-90 37.8 163.5)">1</text>
<text x="50.5" y="163.5" transform="rotate(-90 50.5 163.5)">2</text>
<text x="91.7" y="166.4">27</text>
<text x="131.1" y="166.4">22</text>
<text x="131.1" y="163.8">23</text>
<text x="10.4" y="169.1">C</text>
<text x="91.7" y="174">17</text>
<text x="91.7" y="168.9">28</text>
<text x="131.1" y="174">12</text>
<text x="131.1" y="168.9">13</text>
<text x="131.1" y="171.4">14</text>
<text x="285.3" y="169.1">C</text>
<text x="105.2" y="189.2" transform="rotate(-90 105.2 189.2)">25</text>
<text x="109" y="188.7" transform="rotate(-90 109 188.7)">7</text>
<text x="112.8" y="189.2" transform="rotate(-90 112.8 189.2)">18</text>
<text x="116.6" y="189.2" transform="rotate(-90 116.6 189.2)">21</text>
<text x="120.4" y="189.2" transform="rotate(-90 120.4 189.2)">26</text>
<text x="37.3" y="199.8">1</text>
<text x="92.7" y="199.8">2</text>
<text x="148" y="199.8">3</text>
<text x="203.3" y="199.8">4</text>
<text x="258.6" y="199.8">5</text>
</g>
<g font-size="1.8" fill="#00a0a0">
<text x="85.7" y="29.7" transform="rotate(-90 85.7 29.7)">Vin</text>
<text x="89.5" y="29.7" transform="rotate(-90 89.5 29.7)">OUTPUT</text>
<text x="93.3" y="29.7" transform="rotate(-90 93.3 29.7)">GND</text>
<text x="97.2" y="29.7" transform="rotate(-90 97.2 29.7)">FEEDBACK</text>
<text x="101" y="29.7" transform="rotate(-90 101 29.7)">ON/OFF</text>
<text x="218.2" y="28.8">GNDX</text>
<text x="239.5" y="28.8">VIO_3V3X</text>
<text x="218.2" y="31.4">EXT_POWX</text>
<text x="218.2" y="33.9">VB</text>
<text x="218.2" y="36.4">RESET_N</text>
<text x="218.2" y="39">P0[9]</text>
<text x="218.2" y="41.5">P0[8]</text>
<text x="244.3" y="41.5">RD+</text>
<text x="244.8" y="39">RD-</text>
<text x="75.1" y="47.8">C5</text>
<text x="218.2" y="44.1">P0[7]</text>
<text x="218.2" y="46.6">P0[6]</text>
<text x="244.5" y="46.6">TD+</text>
<text x="245" y="44.1">TD-</text>
<text x="75.5" y="52.9">2200uf</text>
<text x="218.2" y="49.1">P0[0]</text>
<text x="218.2" y="51.7">P0[1]</text>
<text x="241.3" y="51.7">USB-D+</text>
<text x="241.7" y="49.1">USB-D-</text>
<text x="127.1" y="55.4">C6</text>
<text x="218.2" y="54.2">P0[18]</text>
<text x="218.2" y="56.8">P0[17]</text>
<text x="218.2" y="59.3">P0[15]</text>
<text x="242.6" y="59.3">P0[10]</text>
<text x="243.6" y="54.2">P0[4]</text>
<text x="243.6" y="56.8">P0[5]</text>
<text x="127.5" y="60.5">330uf</text>
<text x="218.2" y="61.8">P0[16]</text>
<text x="218.2" y="64.4">P0[23]</text>
<text x="242.6" y="61.8">P0[11]</text>
<text x="243.6" y="64.4">P2[0]</text>
<text x="218.2" y="66.9">P0[24]</text>
<text x="218.2" y="69.5">P0[25]</text>
<text x="243.6" y="66.9">P2[1]</text>
<text x="243.6" y="69.5">P2[2]</text>
<text x="218.2" y="77.1">P1[31]</text>
<text x="218.2" y="72">P0[26]</text>
<text x="218.2" y="74.5">P1[30]</text>
<text x="243.6" y="72">P2[3]</text>
<text x="243.6" y="74.5">P2[4]</text>
<text x="243.6" y="77.1">P2[5]</text>
<text x="218.2" y="79.6">P0[2]</text>
<text x="218.2" y="82.2">P0[3]</text>
<text x="243.6" y="79.6">P2[6]</text>
<text x="243.6" y="82.2">P2[7]</text>
<text x="281.2" y="79.6" transform="rotate(-90 281.2 79.6)">R</text>
<text x="283.3" y="81.2" transform="rotate(-90 283.3 81.2)">3.3k1</text>
<text x="218.2" y="84.7">P0[21]</text>
<text x="218.2" y="87.2">P0[22]</text>
<text x="218.2" y="89.8">P0[27]</text>
<text x="242.6" y="87.2">P2[10]</text>
<text x="242.6" y="89.8">P2[11]</text>
<text x="243.6" y="84.7">P2[8]</text>
<text x="126.7" y="91.1">CS</text>
<text x="126.7" y="93.6">DIN</text>
<text x="218.2" y="92.3">P0[28]</text>
<text x="218.2" y="94.9">P2[13]</text>
<text x="242.6" y="92.3">P2[12]</text>
<text x="242.8" y="94.9">GNDX</text>
<text x="282.1" y="91">C7</text>
<text x="41.7" y="99.9">GND</text>
<text x="126.7" y="96.1">GND-1</text>
<text x="126.7" y="98.7">VCC</text>
<text x="126.7" y="101.2">CLK</text>
<text x="282.1" y="96.1">1uF</text>
<text x="41.7" y="102.5">RESET</text>
<text x="41.7" y="105">MR</text>
<text x="41.7" y="107.6">VCC</text>
<text x="126.7" y="103.8">GND-2</text>
<text x="126.7" y="106.3">DOUT</text>
<text x="126.7" y="108.8">RSV1</text>
<text x="126.7" y="111.4">RSV2</text>
<text x="126.7" y="113.9">CARD-DETECT</text>
<text x="153.1" y="112.6" transform="rotate(-90 153.1 112.6)">RED</text>
<text x="158.2" y="111.9" transform="rotate(-90 158.2 111.9)">D?</text>
<text x="160.7" y="112.6" transform="rotate(-90 160.7 112.6)">RED</text>
<text x="165.8" y="111.9" transform="rotate(-90 165.8 111.9)">D?</text>
<text x="126.7" y="116.5">COMMON</text>
<text x="27.9" y="129.5" transform="rotate(-90 27.9 129.5)">SW_PUSH_DOUBLE</text>
<text x="37.8" y="126.7" transform="rotate(-90 37.8 126.7)">SW?</text>
<text x="230.4" y="127.3" transform="rotate(-90 230.4 127.3)">CONN_10X2</text>
<text x="70" y="134.2">C1</text>
<text x="77.6" y="134.2">C2</text>
<text x="89.1" y="134.3">C4</text>
<text x="70.3" y="139.2">100nF</text>
<text x="77.9" y="139.2">100nF</text>
<text x="89" y="139.4">4.7uF</text>
<text x="97.5" y="143.1">VCCIO</text>
<text x="141.5" y="139" transform="rotate(-90 141.5 139)">10K</text>
<text x="143.6" y="138.5" transform="rotate(-90 143.6 138.5)">R3</text>
<text x="146.6" y="141.6" transform="rotate(-90 146.6 141.6)">10K</text>
<text x="148.6" y="141.1" transform="rotate(-90 148.6 141.1)">R4</text>
<text x="38.7" y="149.2" transform="rotate(-90 38.7 149.2)">VCC</text>
<text x="51.4" y="148.9" transform="rotate(-90 51.4 148.9)">I/O2</text>
<text x="97.5" y="145.7">VCC</text>
<text x="123.5" y="146.9">RXD</text>
<text x="123.7" y="144.4">TXD</text>
<text x="123.7" y="149.5">RTS</text>
<text x="97.5" y="154.6">USBD+</text>
<text x="97.5" y="152">USBD-</text>
<text x="123.6" y="154.6">DTR</text>
<text x="123.7" y="152">CTS</text>
<text x="38.7" y="161.1" transform="rotate(-90 38.7 161.1)">GND</text>
<text x="51.4" y="161.1" transform="rotate(-90 51.4 161.1)">I/O1</text>
<text x="123.4" y="157.1">DCR</text>
<text x="123.4" y="159.6">DCD</text>
<text x="160.6" y="160.5" transform="rotate(-90 160.6 160.5)">270</text>
<text x="162.6" y="160.1" transform="rotate(-90 162.6 160.1)">R5</text>
<text x="168.2" y="160.5" transform="rotate(-90 168.2 160.5)">270</text>
<text x="170.2" y="160.1" transform="rotate(-90 170.2 160.1)">R6</text>
<text x="97.5" y="167.3">OSCI</text>
<text x="97.5" y="162.2">RESET</text>
<text x="121.3" y="167.3">CBUS1</text>
<text x="121.3" y="164.7">CBUS0</text>
<text x="125.5" y="162.2">RI</text>
<text x="97.5" y="169.8">OSCO</text>
<text x="121.3" y="169.8">CBUS2</text>
<text x="121.3" y="172.3">CBUS3</text>
<text x="158.2" y="173.6" transform="rotate(-90 158.2 173.6)">RED</text>
<text x="163.3" y="172.8" transform="rotate(-90 163.3 172.8)">D3</text>
<text x="170.9" y="172.8" transform="rotate(-90 170.9 172.8)">D4</text>
<text x="35.1" y="178.8">4.7k</text>
<text x="35.7" y="176.7">R1</text>
<text x="85.2" y="177.3">C3</text>
<text x="97.5" y="174.9">3V3OUT</text>
<text x="121.3" y="174.9">CBUS4</text>
<text x="165.8" y="174.8" transform="rotate(-90 165.8 174.8)">GREEN</text>
<text x="85.5" y="182.4">100nF</text>
<text x="106" y="183.4" transform="rotate(-90 106 183.4)">AGND</text>
<text x="109.9" y="183.4" transform="rotate(-90 109.9 183.4)">GND</text>
<text x="113.7" y="183.4" transform="rotate(-90 113.7 183.4)">GND</text>
<text x="117.5" y="183.4" transform="rotate(-90 117.5 183.4)">GND</text>
<text x="121.3" y="183.4" transform="rotate(-90 121.3 183.4)">TEST</text>
<text x="45" y="187.1" transform="rotate(-90 45 187.1)">10k</text>
<text x="47" y="186.8" transform="rotate(-90 47 186.8)">R2</text>
</g>
<g font-size="1.4" fill="#00a0a0">
<text x="173.3" y="29.3" transform="rotate(-90 173.3 29.3)">10k</text>
<text x="175.2" y="29.1" transform="rotate(-90 175.2 29.1)">R?</text>
<text x="164.2" y="34.4">R?</text>
<text x="163.5" y="36.2">2703</text>
<text x="113.2" y="50.4">330mH</text>
<text x="102" y="58.3" transform="rotate(-90 102 58.3)">D2</text>
<text x="114.8" y="54.2">L1</text>
<text x="107.1" y="61.1" transform="rotate(-90 107.1 61.1)">DIODESCH</text>
<text x="26.9" y="76.9">NCP1117ST12T3G</text>
<text x="90.2" y="73.1">C?</text>
<text x="95.2" y="73.1">C?</text>
<text x="95.7" y="77.8">100nF</text>
<text x="102.2" y="77.6" transform="rotate(-90 102.2 77.6)">10k</text>
<text x="104.1" y="77.4" transform="rotate(-90 104.1 77.4)">R?</text>
<text x="107.3" y="77.6" transform="rotate(-90 107.3 77.6)">10k</text>
<text x="109.1" y="77.4" transform="rotate(-90 109.1 77.4)">R?</text>
<text x="112.4" y="77.6" transform="rotate(-90 112.4 77.6)">10k</text>
<text x="114.2" y="77.4" transform="rotate(-90 114.2 77.4)">R?</text>
<text x="117.4" y="77.6" transform="rotate(-90 117.4 77.6)">10k</text>
<text x="119.3" y="77.4" transform="rotate(-90 119.3 77.4)">R?</text>
<text x="27.4" y="80.8">VI</text>
<text x="36.6" y="80.8">VO</text>
<text x="90.4" y="78.2">22uF</text>
<text x="33.5" y="84.6" transform="rotate(-90 33.5 84.6)">GND</text>
<text x="35.9" y="86.9">U?</text>
<text x="91.8" y="89">R?</text>
<text x="91.5" y="90.8">270</text>
<text x="91.5" y="94.6">270</text>
<text x="91.8" y="92.8">R?</text>
<text x="91.5" y="98.4">270</text>
<text x="91.8" y="96.6">R?</text>
<text x="91.8" y="100.4">R?</text>
<text x="153.5" y="99" transform="rotate(-90 153.5 99)">R?</text>
<text x="155.3" y="99.2" transform="rotate(-90 155.3 99.2)">560</text>
<text x="161.1" y="99" transform="rotate(-90 161.1 99)">R?</text>
<text x="163" y="99.2" transform="rotate(-90 163 99.2)">270</text>
<text x="91.5" y="102.3">270</text>
<text x="91.5" y="106.1">270</text>
<text x="91.8" y="104.2">R?</text>
<text x="189.8" y="172.6" transform="rotate(-90 189.8 172.6)">P3</text>
<text x="249.5" y="172.6" transform="rotate(-90 249.5 172.6)">P1</text>
<text x="187.3" y="174.6" transform="rotate(-90 187.3 174.6)">CONN_2</text>
<text x="247" y="174.6" transform="rotate(-90 247 174.6)">CONN_2</text>
</g>
<g font-size="1.4" fill="#a00000">
<text x="24.4" y="80">3</text>
<text x="40.9" y="80">2</text>
<text x="32.8" y="87" transform="rotate(-90 32.8 87)">1</text>
<text x="154.7" y="107.9" transform="rotate(-90 154.7 107.9)">1</text>
<text x="162.3" y="107.9" transform="rotate(-90 162.3 107.9)">1</text>
<text x="154.7" y="114.3" transform="rotate(-90 154.7 114.3)">2</text>
<text x="162.3" y="114.3" transform="rotate(-90 162.3 114.3)">2</text>
<text x="159.8" y="168.9" transform="rotate(-90 159.8 168.9)">1</text>
<text x="167.4" y="168.9" transform="rotate(-90 167.4 168.9)">1</text>
<text x="159.8" y="175.3" transform="rotate(-90 159.8 175.3)">2</text>
<text x="167.4" y="175.3" transform="rotate(-90 167.4 175.3)">2</text>
</g>
<g font-size="1.1" fill="#00a0a0">
<text x="201" y="28.8">+5V</text>
<text x="131.1" y="49.1">+5V</text>
<text x="19.4" y="77">+5V</text>
<text x="154" y="87.2">+5V</text>
<text x="215.2" y="109.2" transform="rotate(-90 215.2 109.2)">+5V</text>
<text x="37.1" y="138">+5V</text>
<text x="62.5" y="139.3">+5V</text>
<text x="162.9" y="149.4">+5V</text>
<text x="202.1" y="160" transform="rotate(-90 202.1 160)">+5V</text>
<text x="260.5" y="158.7" transform="rotate(-90 260.5 158.7)">+5V</text>
</g>
</svg>
